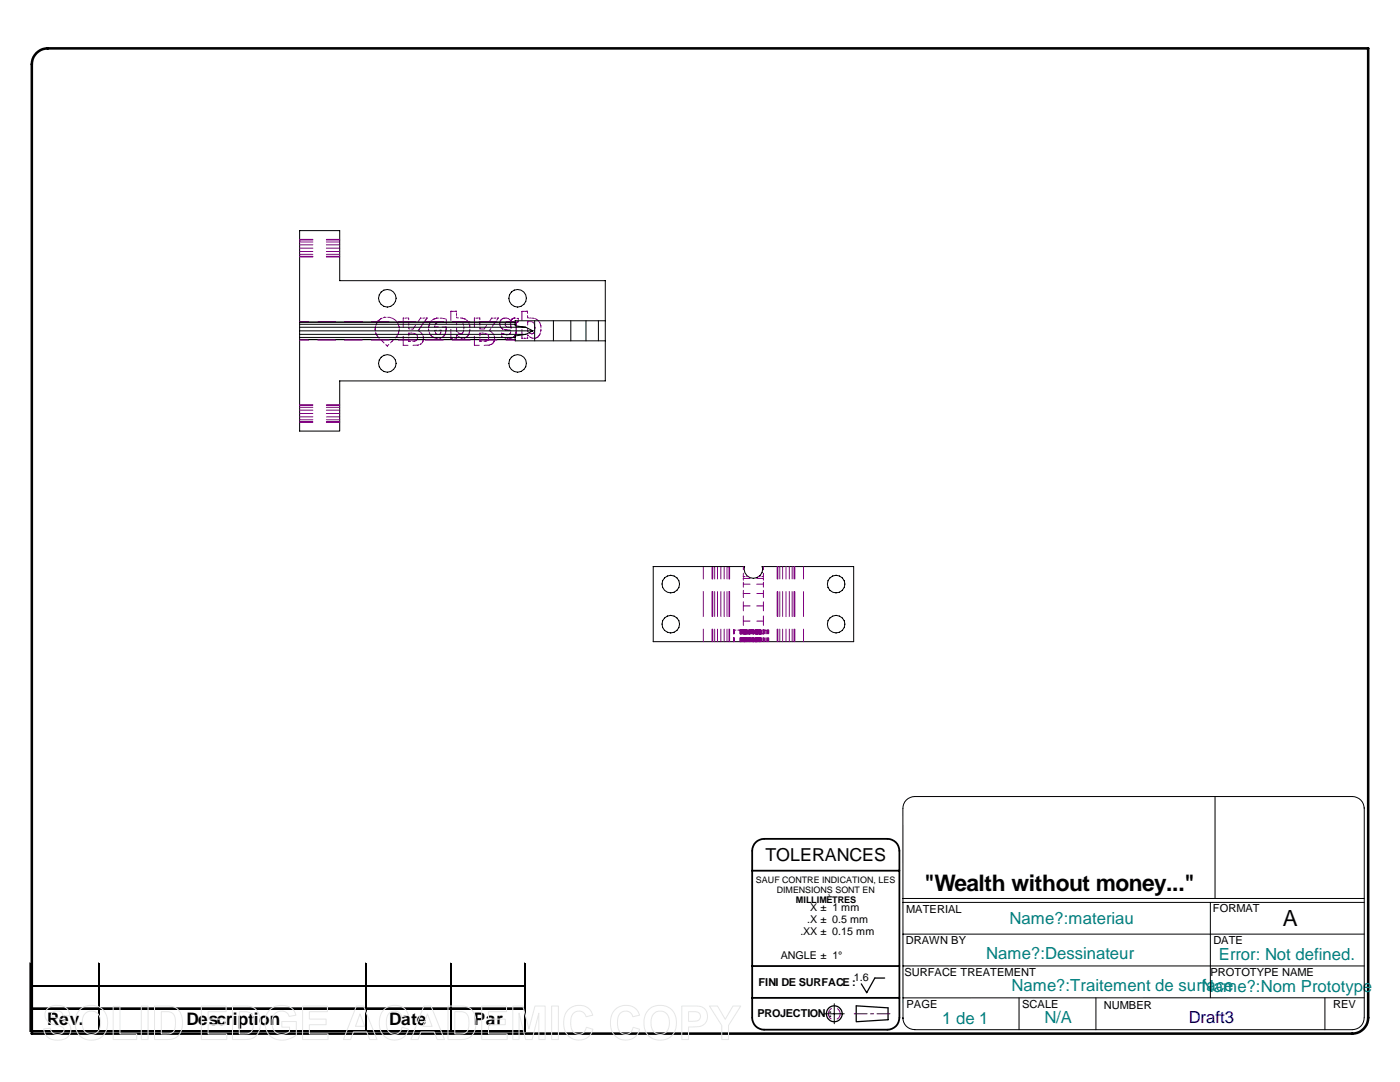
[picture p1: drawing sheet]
<svg xmlns="http://www.w3.org/2000/svg" width="279mm" height="216mm" viewBox="0 0 279 216" stroke-linecap="round" stroke-linejoin="round" font-family="sans-serif">
<path d="M9.5 9.7l263.5-.1v193.5a3.2 3.2 0 0 1-3.1 3.1h-263.6v-193.4a3.2 3.2 0 0 1 3.2-3.1" fill="none" stroke="#000" stroke-width=".51"/>
<g fill="none" stroke="#000" stroke-width=".2">
<path d="M120.8 56v20h-53v10h-8v-40h8v10h53M59.8 64.3h43v.4M59.8 67.7h43M59.8 64.3h43M59.8 64.7h43M59.8 65.3h45.1M59.8 66h46.6M59.8 66.7h45.1M59.8 67.3h43M76.1 71.3a1.75 1.75 0 0 1 2.8 .6 1.75 1.75 0 0 1-1.7 2.4 1.75 1.75 0 0 1-1.5-2.5M76.1 71.3l-.4 .5M78.5 60.7a1.74 1.74 0 0 1-2.8-.6 1.74 1.74 0 0 1 1.6-2.4 1.74 1.74 0 0 1 1.6 2.5l-.4 .5"/>
<path d="M102.1 71.3a1.76 1.76 0 0 1 2.8 .6 1.76 1.76 0 0 1-1.7 2.4 1.76 1.76 0 0 1-1.5-2.5M102.1 71.3l-.4 .5M102.8 64.7v.3l2.1 .3 1.5 .7M102.8 64v.3M102.8 67v1h18M102.8 64h18M104.5 60.7a1.75 1.75 0 0 1-2.8-.6 1.75 1.75 0 0 1 1.7-2.4 1.75 1.75 0 0 1 1.5 2.5l-.4 .5M104.9 66.7l-2.1 .3M106.4 66l-1.5 .7M106.7 64v4M110.4 64v4M113.9 64v4"/>
<path d="M116.9 64v4M119.4 64v4M130.3 113.1h18.3a1.81 1.81 0 0 0 1.8 2.3M130.4 113.1v14.9M132.1 116.5a1.74 1.74 0 0 0 1.8 1.8M132.2 115.9a1.75 1.75 0 0 1 2.6-.8 1.75 1.75 0 0 1 .3 2.7M132.2 115.9l-.1 .6M135.1 117.8l-.6 .4-.7 .1M151.1 115.3l-.8 .1M152.1 113.1h18.3v14.9h-40.1M152.1 113.1a1.72 1.72 0 0 1-1.1 2.2M166.2 114.9a1.76 1.76 0 0 1 2.3 1"/>
<path d="M166.2 114.9a1.76 1.76 0 0 0-1 2.3 1.76 1.76 0 0 0 2.3 1M168.5 115.9a1.75 1.75 0 0 1-1 2.3M132.2 123.9a1.76 1.76 0 0 0 1.7 2.4M133.2 122.9l-.6 .4-.4 .6M133.8 122.8l.7 .1 .6 .4 .4 .6M133.9 122.8l-.7 .1M135.5 123.8a1.77 1.77 0 0 1-1.7 2.5M165.6 123.3a1.76 1.76 0 0 1 2.9 .6M165.6 123.3a1.74 1.74 0 0 0-.2 2.2 1.74 1.74 0 0 0 2.1 .7M168.5 123.8a1.73 1.73 0 0 1-1 2.4M242.5 158.9v20.4M180.2 179.3h92.1"/>
<path d="M272.3 161.1l-.1 42a2.35 2.35 0 0 1-2.3 2.4l-87.3-.1a2.31 2.31 0 0 1-2.4-2.3M272.3 161.3a2.38 2.38 0 0 0-2.4-2.4h-87.3a2.35 2.35 0 0 0-2.4 2.4v42M6 192.1v13.8M6.2 196.6h98.7M19.7 192.1v13.8M72.9 192.1v13.8M89.8 192.1v13.8M104.6 192.1v13.8M180.2 186.4h92.1M180.2 180.1h92.1M180.2 192.7h92.1M203.4 199.1v6.4"/>
<path d="M218.7 199.1v6.4M241.6 180.1v19M264.4 199.1v6.4M272.3 199.1h-92.1M6.2 201.1h98.7M6.2 205.6h98.7M164.5 202.3h4M166.5 200.3v4"/>
</g>
<g fill="none" stroke="#000" stroke-width=".25">
<path d="M6.1 192.1v13.8M6.2 196.7h98.7M19.9 192.1v13.8M73 192.1v13.8M90 192.1v13.8M104.8 192.1v13.8M174.6 195.2h2M174.6 195.1l-1.6 3-1.1-1.8M6.2 205.7h98.7M170.9 200.7l6.3 .4v2.4l-6.3 .4z"/>
<circle cx="166.5" cy="202.3" r="1.59"/>
</g>
<path d="M6.2 201.2h98.7" fill="none" stroke="#000" stroke-width=".28"/>
<path d="M150.1 173.7h29.4M179.5 169.8a2.38 2.38 0 0 0-2.4-2.4h-24.6a2.38 2.38 0 0 0-2.4 2.4v33.3a2.38 2.38 0 0 0 2.4 2.4M179.5 169.8v33.3a2.38 2.38 0 0 1-2.4 2.4h-24.6M150.1 192.8h29.4M150.1 199.1h29.4" fill="none" stroke="#000" stroke-width=".36"/>
<path d="M170.5 202.3h2.6M173.7 202.3h.6M175 202.3h2.6" fill="none" stroke="#800000" stroke-width=".2"/>
<g fill="none" stroke="#800080" stroke-width=".2">
<path d="M59.8 50.8h2.6M59.8 51.1h2.6M59.8 51.3h2.6M59.8 47.8h2.6M59.8 47.9h2.6M59.8 48.3h2.6M59.8 48.9h2.6M59.8 49.5h2.6M59.8 50.2h2.6M65.1 50.8h2.7M65.1 51.1h2.7M65.1 51.3h2.7"/>
<path d="M65.1 47.8h2.7M65.1 47.9h2.7M65.1 48.3h2.7M65.1 48.9h2.7M65.1 49.5h2.7M65.1 50.2h2.7M59.8 64.2h1.8M59.8 67.9h1.8M63.4 64.2h3.6M63.4 67.9h3.6M68.7 64.2h3.6M68.7 67.9h3.6"/>
<path d="M74.1 64.2h3.6M74.1 67.9h3.6M74.9 65.7v.4M74.9 65.6v.1M74.9 65.5v.1M75 65.2l-.1 .2M75 66.3l.1 .4M75.1 64.7l-.1 .2M75.1 64.6v.1M75.2 66.8l.1 .2M75.3 64.4l-.1 .1M75.3 64.3v.1"/>
<path d="M75.3 67.1l.4 .4M75.5 64l-.1 .2M75.6 63.9l-.1 .2v-.1M76 67.8l.6 .6M76.1 63.5l-.4 .4M76.1 63.5l-.1 .1M76.3 63.5l-.2 .1M76.8 63.3l-.3 .1M76.8 63.3h.2M77.4 63.3h.4M77.6 68.7l-.3 .4-.3-.4M77.9 63.4l.2 .1"/>
<path d="M78.3 68.1l-.4 .3M78.3 63.5l.2 .1M78.5 67.8l-.2 .3M78.6 63.7l.1 .1M78.8 63.8l.2 .2M79.1 64.1l.1 .2M79.3 67l-.4 .4M79.3 64.4l.2 .2M79.5 66.6l-.1 .2M79.5 64.8l.1 .2M79.5 66.5v.1M79.5 64.2h3.6"/>
<path d="M79.5 67.9h3.6M79.6 66.3l-.1 .1M79.6 66.2v.1M79.6 65.1l.1 .4M79.7 65.7l-.1 .4M80.5 67.1v1.8h.9M80.6 63.5h-.1v1.8M81.2 63.5h-.4M81.4 63.5h.2v.3M81.6 64.2v.7M81.6 65.3v.3l.2 .1M81.6 66.5v.5"/>
<path d="M81.6 67.6v.5h.4M81.6 66.5h.1M81.9 66.5h.4M82.5 66.5l.3 .1M82.9 68l-.5 .1M82.9 64.9l-.5 .8h-.3M83 66.7l.1 .1M83.2 67.8l-.2 .2M83.2 67l.1 .3M83.3 67.4v.3M83.5 66h.1M83.6 66l.1 .1"/>
<path d="M83.6 68.8l-1.2 .1M83.8 66.1l.1 .2M83.8 65.6l-.3 .4M84 66.4l.1 .1M84.1 68.6l-.3 .1M84.1 63.5h-.2l-.5 .7M84.2 66.6l.2 .3M84.3 68.3l-.1 .2M84.3 64.7l-.8 1.3M84.4 68.1v.1M84.5 67.1v.2M84.5 68l-.1 .1"/>
<path d="M84.5 67.6v.4v-.1M84.5 67.4v-.1v.3M84.8 63.5h-.4M84.9 64.2h3.6M84.9 67.9h3.6M84.9 63.9l.3-.5-.9 1.3M85 63.5h.2M85.6 65.6v.5M85.6 65.2v.2M85.6 65.1v.1M85.6 64.9v.1M85.7 64.8l-.1 .1"/>
<path d="M85.7 66.3l.1 .3M85.7 64.6v.1M85.7 64.5v.1M85.9 66.7l.1 .2M85.9 64.3l-.1 .2M86 67l.1 .1M86.1 64l-.2 .2M86.3 67.1l.1 .1M86.5 63.7l-.2 .2M86.5 67.3l.1 .1M86.6 63.7h-.1M86.6 67.4l.7 .1"/>
<path d="M86.6 67.4h.1M86.7 63.6l-.2 .1M86.8 65l-.1 .2h.8M86.8 65.9v.2M86.8 63.6h-.1M86.9 64.7l-.1 .2M86.9 66.3l.1 .3M86.9 63.5l-.1 .1M86.9 64.6v.1M87.1 64.5l-.2 .2M87.1 66.7h.3M87.2 65.9h-.4"/>
<path d="M87.2 63.5h.3M87.2 63.5l-.2 .1M87.2 63.5h-.1M87.2 64.4l-.1 .1M87.3 64.3l-.1 .1M87.5 64.3h-.1M87.5 64.3h.1M87.7 64.2h.2M87.7 64.2l-.1 .1M87.8 66.6l-.2 .1M87.8 63.5h.5M88 66.3l-.1 .2"/>
<path d="M88 67.4l-.4 .1M88 65.9h-.4M88 65.9v.2M88.2 64.3h.3M88.3 65.2h.7v.2M88.4 63.5l.3 .1M88.4 67.2l-.2 .1M88.6 67l-.1 .1M88.7 64.3l.2 .1M88.8 66.8l-.1 .2M88.9 66.6l-.1 .1M88.9 63.6l.1 .2"/>
<path d="M89 66l-.1 .5M89 65.6v.4M89 65.5v.1M89.1 63.9v.3M89.1 64.3v.2l-.1-.1M90 65.7v1.8h.3M90.3 64.2h3.5M90.3 67.9h3.5M90.9 62.1h.2v.2M91.1 62.1h-1.1v1.8M91.1 62.5v.5M91.1 63.2v.2h.4"/>
<path d="M91.1 67.4v.1h-.4M91.1 64.2v.6M91.1 65.4v.7l.2 .1M91.1 66.8l.2 .2M91.1 66.8v.2M91.1 67.1v.2M91.2 64.2h-.1M91.3 64.2h-.1M91.4 66.4l.3 .1M91.5 67.1l.2 .2M91.7 64.2h.3M91.8 67.4h.1"/>
<path d="M91.9 63.5h.4M92 67.4l.3 .1M92.1 66.6h-.2M92.1 64.3l.2 .1M92.3 63.5l.3 .1M92.3 66.5h-.1M92.4 66.4l-.1 .1M92.4 64.6l.1 .3M92.5 65.9l-.1 .4M92.6 65.2v.2M92.6 65.4v.2M92.6 63.6l.2 .1"/>
<path d="M92.7 63.6l.2 .1M92.8 67.4l-.3 .1M93 67.3l-.1 .1M93 67.3h.1M93.1 63.8l.2 .3M93.3 67.1l-.2 .1M93.4 66.9l-.1 .1M93.5 64.2l.1 .4M93.5 66.9l-.1 .1M93.6 66.7l-.1 .1M93.6 66.6v.1M93.7 66.3l-.1 .2"/>
<path d="M93.7 64.8l.1 .5M93.7 66.2v.1M93.8 65.7l-.1 .4M94.7 67.1v1.8h.9M94.8 63.5h-.1v1.8M95.4 63.5h-.4M95.6 63.5h.2v.3M95.6 64.2h3.6M95.6 67.9h3.6M95.8 64.2v.7M95.8 65.3v.3h.1M95.8 66.5v.5"/>
<path d="M95.8 67.6v.5h.4M95.8 66.5h.1M96.1 65.7h.2M96.1 66.5h.4M96.7 66.5l.3 .1M97.1 68l-.5 .1M97.1 64.9l-.5 .8h-.1M97.2 66.7l.1 .1M97.4 67.8l-.2 .2M97.5 67v.3M97.5 67.4v.3M97.7 68.8l-1.1 .1"/>
<path d="M97.9 66.1l.2 .2M98 65.6l-.3 .4h.1M98 68.7l-.2 .1M98.2 66.4l.1 .1M98.2 68.6l-.1 .1M98.3 63.5h-.2l-.5 .7M98.4 68.5l-.1 .1M98.4 66.6l.2 .3M98.5 68.3l-.1 .1M98.5 68.3h.1M98.6 64.7l-.3 .4M98.6 68.1v.1"/>
<path d="M98.7 67.1v.2M98.7 68l-.1 .1M98.7 67.9v.1M98.7 67.5v.1M98.7 67.6v.2M98.7 67.3v.1M98.8 64.3l-.2 .4M99 63.5h-.4M99.2 63.5h.2M99.4 63.4l-.3 .5M99.7 64.7l.1 .2M99.7 64.5v.1"/>
<path d="M99.8 65v.1M99.8 64.2v.2M99.8 64v.1M99.9 64l-.1 .1M99.9 65.2l.4 .4M99.9 63.9h.1M100 63.9h-.1M100.1 63.7l-.1 .1M100.1 63.7v.1M100.1 67v.2l.3 .1M100.2 66.5l-.1 .2M100.2 65.6h.1"/>
<path d="M100.3 66.6h.2M100.3 65.6l.2 .1M100.3 63.6l-.1 .1M100.4 66.6l.2 .1M100.5 63.5l-.1 .1M100.6 66.7l.5 .1M100.6 67.4l.4 .1M100.7 65.8h.1M100.8 64.7l.1 .2M100.8 65.8l.7 .1M100.8 65.8h.2M100.8 63.5h-.2"/>
<path d="M100.8 64.5v.1M100.9 64.4l-.1 .1M100.9 65l.2 .2M100.9 63.5h.2M101 66.8h.2M101 64.2h1.8M101 67.9h1.8M101.2 67.5h.3M101.2 63.5h.1M101.2 64.3h-.2M101.3 65.2l.3 .1M101.4 64.3h.3"/>
<path d="M101.4 66.8h-.1M101.5 63.6h.1M101.5 65.9h.3M101.6 66.7l-.1 .1M101.6 65.9h.2M101.7 63.7l.1 .1M101.8 66.6l-.1 .1M101.8 64.4l.1 .1M101.8 65.9h.1M101.9 63.9v.1M101.9 67.5h-.3M101.9 66.5h.1"/>
<path d="M101.9 64.5v.2M101.9 66.3v.2M101.9 64.5v.8h-.1M101.9 65.9v.2M101.9 65v.1M101.9 64h.1M102 63.9v.1M102 65.2v.3v-.2M102 63.8v.1M102.1 67.4l-.1 .1M102.2 63.7l-.1 .1M102.2 67.4h-.1"/>
<path d="M102.4 67.3l-.1 .1M102.4 67.3v.1M102.6 63.5l-.3 .1-.3 .3M102.6 67.2l-.2 .2M102.6 67.1v.1M102.7 63.5h.2M102.8 67l-.1 .1M102.8 67h.1M102.9 66.8l-.1 .1M102.9 66.7v.1M103 66.2v.4M103 66.5l-.1 .2"/>
<path d="M103 64.3v.1M103 64.4v.3M103 64.4v2.2M103.1 64.3h.1M103.2 63.5h.2M103.2 64.2h.1M103.2 64.2v.1M103.4 64.2h.1M103.4 63.5v.3M103.4 64v.2M103.4 64.2h-.2M104.2 62.1v1.8"/>
<path d="M104.2 65.7v1.8h.1M104.5 62.1h-.3h.1M104.5 62.1h.4M104.5 67.5h.4M105.1 62.1h.2v.4M105.3 62.1h-.4M105.3 63v.4h.2M105.3 67.3v.2h-.2M105.3 64.2v.7M105.3 65.5v.6l.2 .1M105.3 66.8l.2 .2M105.3 66.8v.3"/>
<path d="M105.6 66.4l.3 .1M105.6 64.2h-.2M105.7 67.2l.2 .1M105.7 63.5h.3M105.9 64.2h.3M106 67.4h.1M106.2 67.5h.3M106.3 63.5h.3M106.3 66.6h-.3M106.3 64.3l.2 .2M106.5 66.5h-.1M106.6 66.4l-.1 .1"/>
<path d="M106.6 64.6l.1 .3M106.7 65.9l-.1 .4M106.7 65.2l.1 .2M106.8 65.4l-.1 .3M106.8 63.6l.3 .1M107 67.4l-.3 .1M107.1 63.8h.2M107.2 67.3l-.1 .1M107.3 63.9l.1 .1M107.4 67.1l-.1 .2M107.5 64.1l.1 .1M107.6 66.9l-.1 .1"/>
<path d="M107.6 66.9v.1M107.7 64.3l.1 .2M107.8 66.7l-.1 .1M107.8 64.6l.1 .2M107.8 66.5v.2M107.9 64.9v.4M107.9 65.7v.5M59.8 84.3h2.6M59.8 84.1h2.6M59.8 83.8h2.6M59.8 83.2h2.6M59.8 82.5h2.6"/>
<path d="M59.8 81.9h2.6M59.8 81.3h2.6M59.8 80.9h2.6M59.8 80.8h2.6M65.1 84.3h2.7M65.1 84.1h2.7M65.1 83.8h2.7M65.1 83.2h2.7M65.1 82.5h2.7M65.1 81.9h2.7M65.1 81.3h2.7M65.1 80.9h2.7"/>
<path d="M65.1 80.8h2.7M140.4 113.1v2.4M140.4 118v5M142.1 113.1v2.4M142.1 118v5M142.2 113.1v2.4M142.2 118v5M142.6 113.1v2.4M142.6 118v5M143.2 113.1v2.4M143.2 118v5M143.9 113.1v2.4"/>
<path d="M143.9 118v5M144.5 113.1v2.4M144.5 118v5M145.1 113.1v2.4M145.1 118v5M145.5 113.1v2.4M145.5 118v5M145.6 113.1v2.4M145.6 118v5M148.3 115h.4M148.3 118.4h1.4M148.3 116.6h1.4"/>
<path d="M148.3 115.4h1.4M148.4 113.1v.6M148.4 114.4v.7M148.4 115.3v.5M148.4 116.2v1M148.4 117.8v1.4M149 115h.4M151 118.4h1.4M151 116.6h1.4M151 115.4h1.4M151.4 115h.3M152 115h.4"/>
<path d="M152.4 113.1v.6M152.4 114.4v.7M152.4 115.3v.5M152.4 116.2v1M152.4 117.8v1.4M155.1 113.1v2.4M155.1 118v5M155.2 113.1v2.4M155.2 118v5M155.6 113.1v2.4M155.6 118v5M156.2 113.1v2.4"/>
<path d="M156.2 118v5M156.9 113.1v2.4M156.9 118v5M157.5 113.1v2.4M157.5 118v5M158.1 113.1v2.4M158.1 118v5M158.5 113.1v2.4M158.5 118v5M158.6 113.1v2.4M158.6 118v5M160.4 113.1v2.4"/>
<path d="M160.4 118v5M140.4 125.5v2.5M142.1 125.5v2.5M142.2 125.5v2.5M142.6 125.5v2.5M143.2 125.5v2.5M143.9 125.5v2.5M144.5 125.5v2.5M145.1 125.5v2.5M145.5 125.5v2.5M145.6 125.5v2.5M146.5 127.3v.7"/>
<path d="M146.5 125.7v.8M146.5 125.7v.1M146.9 125.7h-.4v.8M147.3 125.7h.4M147.7 125.7v.8M147.7 127.3v.7M147.8 125.7v.8M147.8 127.3v.7M147.9 125.7v.8M147.9 127.3v.7M148 125.7h-.2v.8M148 125.7v.8"/>
<path d="M148 127.3v.7M148.1 126.5v-.8h.1l.1 .8M148.1 127.3v.7M148.3 127.3v.7M148.3 125.7v.8M148.3 123.9h1.4M148.3 120.9h1.4M148.4 120.1v1.8M148.4 122.9v1.9M148.4 125.6v.9M148.4 127.3v.7M148.5 127.3v.7"/>
<path d="M148.5 125.7v.8M148.6 125.7v.8M148.6 127.3v.7M148.6 126.5v-.8h.2v.8M148.7 125.7v.8M148.7 127.3v.7M148.8 125.7v.8M148.8 127.3v.7M148.9 125.7v.8M148.9 127.3v.7M149 125.7v.8M149 127.3v.7"/>
<path d="M149.1 125.7v.8M149.1 127.3v.7M149.2 125.7v.8M149.2 127.3v.7M149.3 125.7h-.4v.8M149.4 125.7v.8M149.4 127.3v.7M149.5 126.5v-.8h.3v.8M149.5 127.3v.7M149.5 125.7v.8M149.6 125.7v.8M149.6 127.3v.7"/>
<path d="M149.7 125.7v.8h-1.4v-.8h.2v.8M149.7 127.3v.7M149.7 125.7v.8M149.8 127.3v.7M149.9 125.7h.1v.8M150 125.7v.8M150 127.3v.7M150.1 125.7h.3v.8M150.2 125.7v.8M150.2 127.3v.7M150.3 125.7v.8M150.3 127.3v.7"/>
<path d="M150.4 125.7v.8M150.4 127.3v.7M150.5 125.7v.8M150.5 127.3v.7M150.8 125.7v.8M150.8 127.3v.7M150.9 125.7v.8M150.9 127.3v.7M151 125.7v.8M151 127.3v.7M151 123.9h1.4M151 120.9h1.4"/>
<path d="M151.1 125.7v.8M151.1 127.3v.7M151.2 127.3v.7M151.3 125.7v.8M151.3 127.3v.7M151.3 125.7h-.1v.8M151.4 125.7v.8M151.4 127.3v.7M151.4 126.5v-.8h.4v.8M151.5 125.7v.8M151.5 127.3v.7M151.6 125.7v.8"/>
<path d="M151.6 127.3v.7M151.7 125.7v.8M151.7 127.3v.7M151.8 125.7v.8M151.8 127.3v.7M152 125.7v.8M152 127.3v.7M152.2 125.7h.6M152.3 125.7v.8M152.3 127.3v.7M152.4 125.6v.9h-1.4v-.8h-.3M152.4 120.1v1.8"/>
<path d="M152.4 122.9v1.9M152.4 125.7v.8M152.4 127.3v.7M152.5 125.7v.8M152.5 127.3v.7M152.7 125.7v.8M152.7 127.3v.7M153 125.7v.8M153 127.3v.7M153.1 125.7h.3v.8M153.2 125.7v.8M153.2 127.3v.7"/>
<path d="M153.3 125.7v.8M153.3 127.3v.7M153.4 127.3v.7M155.1 125.5v2.5M155.2 125.5v2.5M155.6 125.5v2.5M156.2 125.5v2.5M156.9 125.5v2.5M157.5 125.5v2.5M158.1 125.5v2.5M158.5 125.5v2.5M158.6 125.5v2.5"/>
<path d="M160.4 125.5v2.5M165.9 201.3a1.18 1.18 0 0 0 0 2M167.1 201.3a1.2 1.2 0 0 1 0 2"/>
</g>
<g fill="none" stroke="#e6e6e6" stroke-width=".2">
<path d="M9.4 201.3a3.1 3.1 0 0 1 4.1 .2l.4 1.2h-1.3a1.3 1.3 0 0 0-2.2-.6 .8 .8 0 0 0 .8 1l.3 .1a2.85 2.85 0 0 1 2.6 1.7 2.19 2.19 0 0 1-2.6 2.7 2.42 2.42 0 0 1-2.8-2.3l1.3-.1a1.43 1.43 0 0 0 1.3 1.2 1.43 1.43 0 0 0 1.5-.9 1.25 1.25 0 0 0-1.3-.9 2.44 2.44 0 0 1-2.5-2.1l.1-.7zM15.9 201.5a3.3 3.3 0 0 1 4.1-.5 3.3 3.3 0 0 1 1.4 3.9 3.3 3.3 0 0 1-3.8 2.6 3.3 3.3 0 0 1-2.6-3.9l.3-1.2zM16.9 202.3a1.87 1.87 0 0 1 2.3-.3 1.87 1.87 0 0 1 .9 2 1.9 1.9 0 0 1-.8 2 1.9 1.9 0 0 1-2.1 .1 2.95 2.95 0 0 1-.3-3.8zM22.6 200.8h1.3v5.5h3.4v1.1h-4.7zM28.2 200.7h1.3v6.7h-1.3zM30.8 200.7h2.9a2.72 2.72 0 0 1 2.7 3 3.2 3.2 0 0 1-1.9 3.6l-1.1 .1h-2.6zM32.2 201.9h1.3a1.75 1.75 0 0 1 1.5 2.2 1.77 1.77 0 0 1-1.2 2.2h-1.6zM40.2 200.7h4.9v1.2h-3.6v1.4h3.4v1.2h-3.4v1.8h3.8v1.1h-5.1zM46.4 200.7h2.8a2.72 2.72 0 0 1 2.8 3 3.2 3.2 0 0 1-1.9 3.6l-1.2 .1h-2.5zM47.8 201.9h1.2a1.75 1.75 0 0 1 1.6 2.2 1.77 1.77 0 0 1-1.2 2.2h-1.6zM53.9 201.5a3.6 3.6 0 0 1 4.6-.1l.6 1.2-1.4 .2a1.82 1.82 0 0 0-2.2-.9 1.82 1.82 0 0 0-1.2 2.1 2.06 2.06 0 0 0 1.1 2.2 2.06 2.06 0 0 0 2.4-.4v-.8h-1.6v-1.2h2.9v2.7a4.1 4.1 0 0 1-5.3 .1 4 4 0 0 1 .1-5.1zM60.4 200.7h4.9v1.2h-3.6v1.4h3.4v1.2h-3.4v1.8h3.8v1.1h-5.1z"/>
<path d="M71.1 200.7h1.5l2.6 6.7h-1.4l-.6-1.5h-2.7l-.5 1.5h-1.5zM71.8 202.3l1 2.5h-1.8zM76.6 201.5a2.95 2.95 0 0 1 4.9 1.1l-1.3 .3a1.56 1.56 0 0 0-1.8-1.1 1.56 1.56 0 0 0-1.3 1.7 2.57 2.57 0 0 0 1 2.7 1.53 1.53 0 0 0 2.1-1.2l1.3 .4a2.97 2.97 0 0 1-3.3 2.1 2.97 2.97 0 0 1-2.5-3 4 4 0 0 1 .9-3zM84.6 200.7h1.4l2.7 6.7h-1.5l-.5-1.5h-2.7l-.6 1.5h-1.4zM85.3 202.3l.9 2.5h-1.8zM89.4 200.7h2.5a2.72 2.72 0 0 1 3.1 3 3.2 3.2 0 0 1-1.9 3.6l-1.2 .1h-2.5zM90.8 201.9h1.2a1.75 1.75 0 0 1 1.6 2.2 1.77 1.77 0 0 1-1.2 2.2h-1.6zM96.1 200.7h5v1.2h-3.6v1.4h3.3v1.2h-3.3v1.8h3.7v1.1h-5.1zM102.3 200.7h2.1l1.2 4.6 1.2-4.6h2v6.7h-1.3v-5.2l-1.3 5.2h-1.3l-1.3-5.2v5.2h-1.3zM110.1 200.7h1.3v6.7h-1.3zM113.3 201.5a2.95 2.95 0 0 1 5 1.1l-1.3 .3a1.56 1.56 0 0 0-1.8-1.1 1.56 1.56 0 0 0-1.3 1.7 2.57 2.57 0 0 0 1 2.7 1.53 1.53 0 0 0 2.1-1.2l1.3 .4a2.97 2.97 0 0 1-3.3 2.1 2.97 2.97 0 0 1-2.5-3 4 4 0 0 1 .8-3zM122.7 201.5a2.95 2.95 0 0 1 4.9 1.1l-1.3 .3a1.56 1.56 0 0 0-1.8-1.1 1.56 1.56 0 0 0-1.2 1.7 2.57 2.57 0 0 0 .9 2.7 1.53 1.53 0 0 0 2.2-1.2l1.3 .4a2.97 2.97 0 0 1-3.3 2.1 2.97 2.97 0 0 1-2.6-3 4 4 0 0 1 .9-3z"/>
<path d="M129.4 201.5a3.3 3.3 0 0 1 4.1-.5 3.3 3.3 0 0 1 1.4 3.9 3.3 3.3 0 0 1-3.8 2.6 3.3 3.3 0 0 1-2.6-3.9l.3-1.2zM130.4 202.3a1.87 1.87 0 0 1 2.3-.3 1.87 1.87 0 0 1 .9 2 1.9 1.9 0 0 1-.8 2 1.9 1.9 0 0 1-2.1 .1 2.95 2.95 0 0 1-.3-3.8zM136.1 200.7h2.9a2.09 2.09 0 0 1 2.2 2.3 2.09 2.09 0 0 1-2.5 1.9h-1.3v2.5h-1.3zM137.4 201.9h1.3a.98 .98 0 0 1 1.1 1 .98 .98 0 0 1-1.3 .9h-1.1zM141.6 200.7h1.6l1.5 2.7 1.6-2.7h1.5l-2.4 3.9v2.8h-1.4v-2.8z"/>
</g>
<g font-size="4.5">
<text x="184.4" y="177.8">&quot;Wealth without money...&quot;</text>
<text x="256" y="184.8">A</text>
</g>
<text font-size="3.6" x="152.7" y="171.8">TOLERANCES</text>
<g font-size="3.4">
<text x="9.4" y="204.6">Rev.</text>
<text x="37.2" y="204.6">Description</text>
<text x="77.7" y="204.6">Date</text>
<text x="94.6" y="204.6">Par</text>
</g>
<g font-size="3.3" fill="#008080">
<text x="201.5" y="184.4">Name?:materiau</text>
<text x="196.8" y="191.3">Name?:Dessinateur</text>
<text x="243.2" y="191.5">Error: Not defined.</text>
<text x="201.9" y="197.7">Name?:Traitement de surface</text>
<text x="239.9" y="198">Name?:Nom Prototype</text>
<text x="188" y="204.3">1 de 1</text>
<text x="208.4" y="204.2">N/A</text>
</g>
<text font-size="3.3" fill="#000080" x="237.2" y="204.2">Draft3</text>
<g font-size="2.2">
<text x="180.8" y="182.1">MATERIAL</text>
<text x="242.1" y="182.1">FORMAT</text>
<text x="180.8" y="188.4">DRAWN BY</text>
<text x="242.1" y="188.4">DATE</text>
<text x="151.4" y="196.7">FINI DE SURFACE :</text>
<text x="180.5" y="194.7">SURFACE TREATEMENT</text>
<text x="241.6" y="194.8">PROTOTYPE NAME</text>
<text x="151.2" y="203">PROJECTION :</text>
<text x="180.9" y="201.1">PAGE</text>
<text x="204" y="201.1">SCALE</text>
<text x="220.3" y="201.3">NUMBER</text>
<text x="266" y="201.1">REV</text>
</g>
<g font-size="2.1">
<text x="161.1" y="184.2">.X ± 0.5 mm</text>
<text x="161.7" y="181.8">X ± 1 mm</text>
<text x="155.8" y="191.3">ANGLE ± 1°</text>
<text x="159.7" y="186.6">.XX ± 0.15 mm</text>
<text x="170.4" y="195.7">1.6</text>
</g>
<g font-size="1.8">
<text x="150.9" y="176.1">SAUF CONTRE INDICATION, LES</text>
<text x="155" y="178.1">DIMENSIONS SONT EN</text>
<text x="158.9" y="180.1">MILLIMÈTRES</text>
</g>
</svg>
